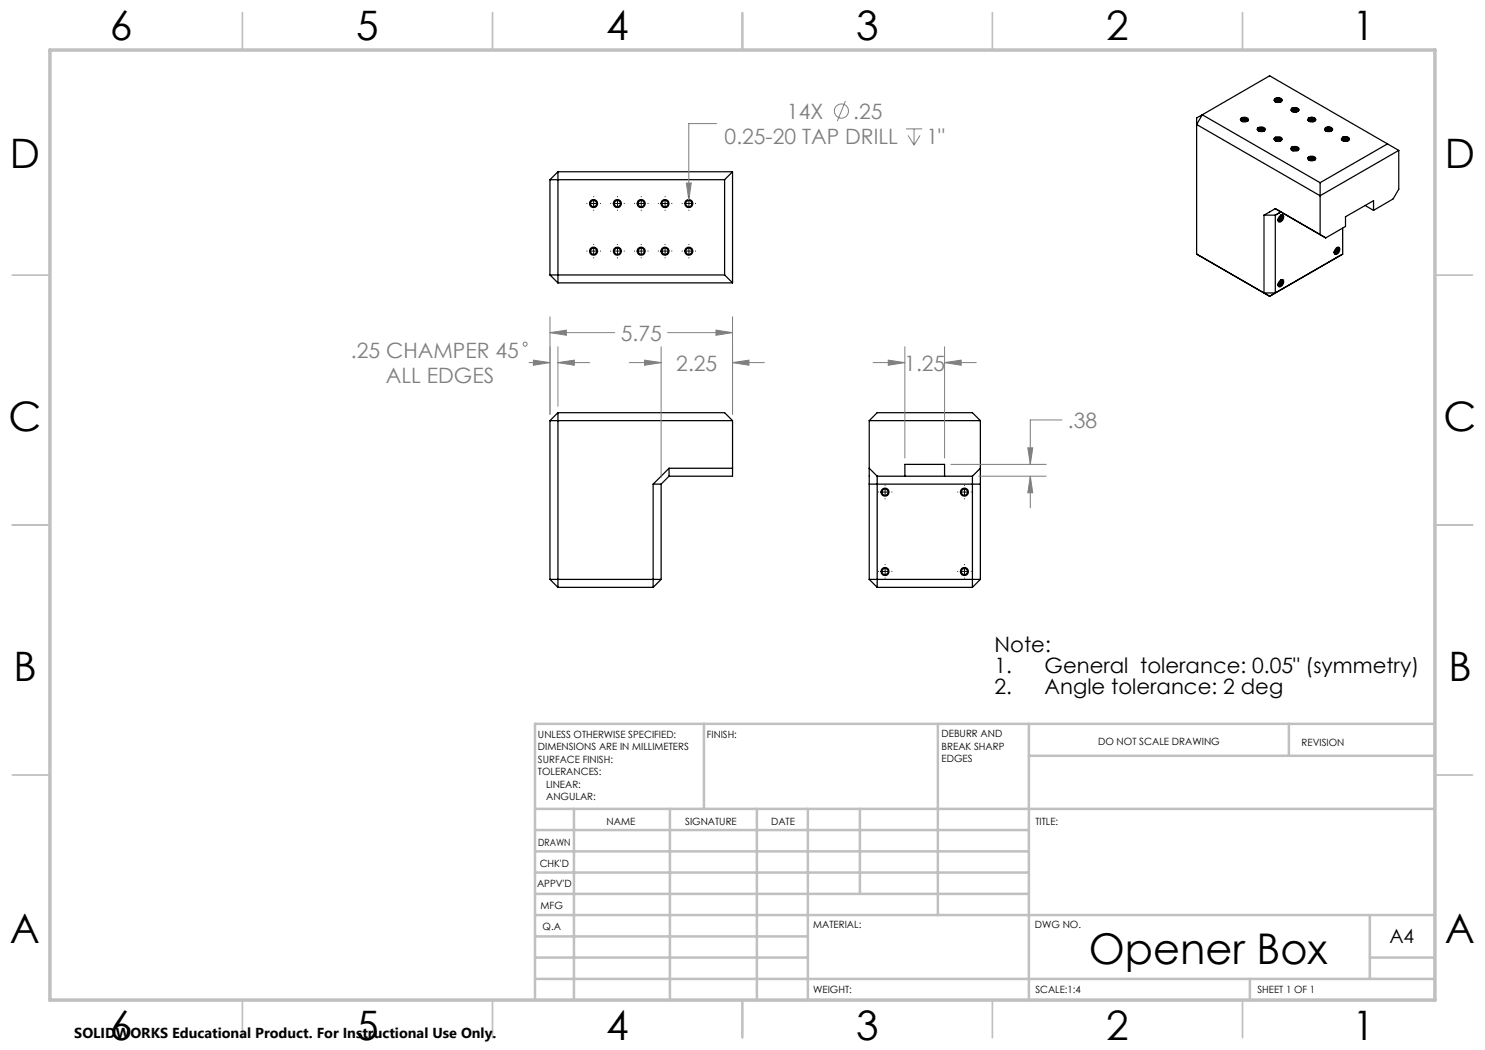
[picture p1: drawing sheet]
<svg xmlns="http://www.w3.org/2000/svg" width="297mm" height="210mm" viewBox="0 0 297 210" stroke-linecap="round" stroke-linejoin="round" font-family="sans-serif">
<g fill="none" stroke="#000" stroke-width=".25">
<path d="M255 19.8a.92 .92 0 0 1 1.4 .3 .93 .93 0 0 1-1.6-.1zM255.1 19.7l.2-.1a.9 .9 0 0 1 1.1 .5M255.1 19.7l.1 .2M255.2 19.9l.7-.1a.39 .39 0 0 1 .3 .5 .72 .72 0 0 0-1.2 0M255.2 19.9h.7l.3 .4M255.2 19.9h.1M110 35.9v19.1M110 35.9h34.9M111.6 34.4v22.2M111.6 34.4l-1.6 1.5M111.6 34.4h34.9M144.9 35.9v19.1"/>
<path d="M146.5 34.4v22.2M146.5 34.4l-1.6 1.5M240.5 23l-1.2 1.9 24.7 14.2 15.8-9M240.5 23l23.5 13.5M240.5 23l13.4-7.8 25.9 14.9M240.5 23l-1.2 .6v27.2M248.2 23.7a.92 .92 0 0 1 1.5 .3 .9 .9 0 0 1-1.6-.1zM248.3 24.2a.73 .73 0 0 1 1.2 0l-.4-.3-.5 .1-.3 .2M248.3 23.6l-.2 .3M248.3 23.6l.1 .1M248.4 23.8l.8-.1 .5 .3M248.4 23.7l-.2 .3 .2 .3"/>
<path d="M248.4 23.8l-.2 .3M248.4 23.7v.1M248.5 24.3l.4-.1 .4 .1M249.3 24.3h.1M249.4 24.3l-.5-.2-.5 .2M251.6 25.6a.94 .94 0 0 1 1.4 .3 .93 .93 0 0 1-1.5-.1zM251.7 25.5l-.2 .4M251.7 26.1a.65 .65 0 0 1 .6-.3 .65 .65 0 0 1 .5 .4l-.3-.3-.8 .2M251.7 25.5l.1 .2M251.8 25.7l.8-.1 .4 .4M251.8 25.7l-.2 .3 .2 .2M251.8 25.7l-.2 .3"/>
<path d="M251.8 25.7h.1M251.8 26.2l.4-.1 .5 .1M252.7 26.2h.1M252.8 26.2l-.6-.1-.4 .1M254.9 20.1l.2-.1 .5-.1 .8 .3M255 28a.73 .73 0 0 1 1.2 .1l-.3-.3-.5 .1-.3 .2M255 20.3l.6-.2 .6 .2M255.1 27.5a.9 .9 0 0 1 1.3 .4 .93 .93 0 0 1-1.6-.1zM255.1 27.5l-.3 .3M255.1 27.5l.1 .1M255.2 27.7l.1-.1a.96 .96 0 0 1 1.1 .3M255.2 27.6l-.2 .3 .1 .3 .5-.2 .5 .1-.9 .1"/>
<path d="M255.2 27.7l-.2 .3M255.2 20.4h.8M255.2 27.6v.1M255.2 20.4l.7 .1M258.2 29.6a.98 .98 0 0 1 1.6 .2 1 1 0 0 1-1.6 0zM258.2 22.1l.2-.2 .6-.1 .7 .3M258.3 21.7a.94 .94 0 0 1 1.5 .3 .93 .93 0 0 1-1.6-.1zM258.4 22.3a.78 .78 0 0 1 1.2 0M258.4 29.4l-.2 .4M258.4 21.7l.9-.1 .5 .4M258.4 22.3l.2-.2 .4-.1 .5 .3M258.4 29.4l.2 .2"/>
<path d="M258.4 21.7v.2h.2M258.4 21.7l.2 .1M258.5 22.3l.9 .1M258.6 29.6h.7l.5 .2M258.6 29.6a.3 .3 0 0 0-.1 .5l.5-.2 .5 .2M258.6 29.6l-.2 .3M258.6 21.8h.6l.4 .2v.3M258.6 21.9l.6-.1 .4 .4M258.6 21.8v.1M258.6 22.4h.7M259.4 30.1l-.4-.1-.4 .2M259.4 30.1h.1"/>
<path d="M259.6 30a.65 .65 0 0 0-.6-.4 .65 .65 0 0 0-.6 .4l.8-.2 .4 .2M261.6 24.1l.2-.3h.6l.7 .3M261.6 31.5a.94 .94 0 0 1 1.5 .2 .9 .9 0 0 1-1.6-.1zM261.7 23.7a.92 .92 0 0 1 1.4 .3 .93 .93 0 0 1-1.6-.1zM261.8 32a.7 .7 0 0 1 1.2 0l-.4-.3h-.5l-.3 .3M261.8 31.4l-.3 .3M261.8 23.6h.8l.5 .3M261.8 31.4l.1 .1M261.8 23.6v.2h.1M261.8 23.6l.1 .1M261.9 31.6l.7-.1 .5 .3M261.9 31.5l-.2 .3 .2 .3"/>
<path d="M261.9 31.5l-.2 .4M261.9 23.7h.5l.4 .1 .1 .4a.78 .78 0 0 0-1.2 0l.7-.2 .5 .2M261.9 24.3l.2-.1 .6 .1M261.9 23.8h.7l.4 .4M261.9 23.7v.1M262 24.3h.7M262.8 32.1h.1M262.8 32.1l-.4-.1-.4 .1M262.9 32l-.5-.1-.5 .2M264 36.5v10.4M265 26l.1-.2 .6-.1 .8 .3M265 25.6a.94 .94 0 0 1 1.5 .3 .93 .93 0 0 1-1.6-.1z"/>
<path d="M265.1 25.5h.9l.5 .4M265.1 25.5v.3l.2-.1M265.1 25.5l.2 .2M265.3 26.2l.2-.1 .6 .1M265.3 25.7l.4-.1 .5 .1 .1 .5a.78 .78 0 0 0-1.2 0l.6-.2 .6 .2M265.3 25.7h.7l.3 .4M265.3 25.7h.1M265.3 26.2l.7 .1M268.3 27.6a.98 .98 0 0 1 1.6 .3 .93 .93 0 0 1-1.6-.1zM268.3 27.9l.5-.3h.3l.6 .2 .1 .2M268.5 28.1l.6-.2 .5 .2M268.5 27.5l.6-.1a.73 .73 0 0 1 .8 .5"/>
<path d="M268.5 27.5v.2h.1M268.5 27.5l.1 .1M268.6 27.6h.5a.46 .46 0 0 1 .6 .5l-.6-.3-.5 .1-.1 .2M268.6 28.2l.5-.1 .4 .1M268.6 27.7l.5-.1 .4 .2 .2 .2M268.6 27.6v.1M268.7 28.2h.7M277.5 28.8l-13.5 7.7M279.8 30.1v7.7l-1.2 2-3.9 2.3M110 55h34.9M110 55l1.6 1.6M111.6 56.6h34.9"/>
<path d="M117.9 40.7v.1M117.9 40.7h.2M117.9 50.2h.2M122.7 40.7v.1M122.7 40.7h.1M122.7 50.2h.1M127.5 40.7h.1M127.5 50.2h.1M132.2 40.7h.2M132.2 50.2h.2M137 40.7h.1M137 50.2h.1"/>
<path d="M144.9 55l1.6 1.6M239.3 50.8l14.6 8.5M239.3 50.8l1.2 .7M252.8 43v15.6M252.8 43h2.3M252.8 58.6h2.3M252.8 58.6l1.1 .7M255.1 41.7l8.9 5.2M255.1 41.7l-2.3 1.3M255.1 41.7l1.1 .7M255.1 43v15.6M255.1 58.6l-1.2 .7"/>
<path d="M255.7 43.9l-.1 .1M255.7 56.9l-.1 .1M255.7 43.7v.2M255.7 56.6v.3M255.9 56.2a.44 .44 0 0 1 .7-.2 .44 .44 0 0 1 .1 .6 .68 .68 0 0 1-1 .6v-.6zM256 43.1a.41 .41 0 0 1 .6 0 .41 .41 0 0 1 .1 .6 .62 .62 0 0 1-.4 .6 .62 .62 0 0 1-.7-.1l.1-.7zM256.2 43.1l-.2 .5-.3 .3M256.2 56l-.2 .5-.3 .4M256.2 43l-.2 .6-.3 .3M256.2 56l-.2 .6-.3 .3M256.2 42.4l8.9 5.2M256.2 42.4l-1.1 .6"/>
<path d="M256.3 43a.76 .76 0 0 1-.7 1.1 .63 .63 0 0 0 .7-.3 .63 .63 0 0 0-.1-.8l-.1 .1M256.3 56a.77 .77 0 0 1-.7 1 .63 .63 0 0 0 .7-.2 .63 .63 0 0 0-.1-.8h-.1M256.5 43a.96 .96 0 0 1-.8 1.3M256.5 55.9a.96 .96 0 0 1-.8 1.3M264 46.9l1.1 .7M266.9 50.4l-.1 .1M266.9 50.2v.2M267.3 49.6a.42 .42 0 0 1 .6 0 .42 .42 0 0 1 0 .6 .6 .6 0 0 1-.4 .6 .6 .6 0 0 1-.7-.2v-.3zM267.4 49.5v.4l-.5 .5M267.5 49.5a.76 .76 0 0 1-.7 1 .69 .69 0 0 0 .7-.9h-.2l-.1 .5-.3 .3M267.8 49.5a.97 .97 0 0 1-.9 1.3M268.5 45.6v5.2"/>
<path d="M268.5 50.8l-13.4 7.8M268.5 50.8l-14.6 8.5M273 41.1l1.7 1M274.7 42.1v-2l-5.6 3.2v2l-4 2.3M110 84.1h36.5M110 84.1v31.8M111.6 82.5l-1.6 1.6M111.6 82.5v35M111.6 82.5h33.3l1.6 1.6M130.6 96.8v20.7M130.6 96.8h1.6M132.2 96.8v19.1"/>
<path d="M133.8 93.7h12.7M133.8 93.7v1.5M133.8 93.7l-3.2 3.1M133.8 95.2l-1.6 1.6M146.5 84.1v11.1h-12.7M173.8 96.8h22.3M173.8 84.1h22.3M173.8 84.1l1.6-1.6h19.1l1.6 1.6M173.8 93.7l1.6 1.5M173.8 84.1v31.8M175.4 95.2h19.1M175.4 95.2v22.3"/>
<path d="M176.2 98.4h.2M181 95.2v-2.3h7.9v2.3M192.1 98.4h.2M194.5 95.2v22.3M196.1 84.1v31.8M196.1 93.7l-1.6 1.5M110 115.9h22.2M110 115.9l1.6 1.6M111.6 117.5h19M132.2 115.9l-1.6 1.6M173.8 115.9h22.3M173.8 115.9l1.6 1.6"/>
<path d="M175.4 117.5h19.1M176.2 114.3h.2M192.1 114.3h.2M196.1 115.9l-1.6 1.6"/>
<circle cx="118.7" cy="40.7" r=".63"/>
<circle cx="118.7" cy="50.2" r=".63"/>
<circle cx="118.7" cy="40.7" r=".79"/>
<circle cx="118.7" cy="50.3" r=".79"/>
<circle cx="123.5" cy="40.7" r=".63"/>
<circle cx="123.5" cy="50.2" r=".63"/>
<circle cx="123.5" cy="50.3" r=".79"/>
<circle cx="123.5" cy="40.7" r=".79"/>
<circle cx="128.2" cy="40.7" r=".63"/>
<circle cx="128.2" cy="50.2" r=".63"/>
<circle cx="128.2" cy="40.7" r=".79"/>
<circle cx="128.2" cy="50.3" r=".79"/>
<circle cx="133" cy="40.7" r=".63"/>
<circle cx="133" cy="50.2" r=".63"/>
<circle cx="133" cy="40.7" r=".79"/>
<circle cx="133" cy="50.3" r=".79"/>
<circle cx="137.8" cy="40.7" r=".63"/>
<circle cx="137.8" cy="50.2" r=".63"/>
<circle cx="137.8" cy="50.3" r=".79"/>
<circle cx="137.8" cy="40.7" r=".79"/>
<circle cx="177" cy="98.4" r=".8"/>
<circle cx="177" cy="98.4" r=".62"/>
<circle cx="192.9" cy="98.4" r=".8"/>
<circle cx="192.9" cy="98.4" r=".62"/>
<circle cx="177" cy="114.3" r=".8"/>
<circle cx="177" cy="114.3" r=".62"/>
<circle cx="192.9" cy="114.3" r=".8"/>
<circle cx="192.9" cy="114.3" r=".62"/>
</g>
<g fill="none" stroke="#808080" stroke-width=".2">
<path d="M105.8 72.5h4.2M110 69.3v13.6M111.6 72.5l3.3-.5v1.1zM111.6 69.3v12M111.6 72.5h6.3"/>
<circle cx="105" cy="68.8" r=".41"/>
</g>
<g fill="none" stroke="#c0c0c0" stroke-width=".35">
<path d="M48.5 2.5v7.5M98.5 2.5v7.5M148.5 2.5v7.5M198.5 2.5v7.5M248.5 2.5v7.5M2.5 55h7.5M287 55h7.5M2.5 105h7.5M287 105h7.5M2.5 155h7.5M287 155h7.5M48.5 200v7.5"/>
<path d="M98.5 200v7.5M148.5 200v7.5M198.5 200v7.5M248.5 200v7.5"/>
</g>
<g fill="none" stroke="#c0c0c0" stroke-width=".5">
<path d="M140.8 144.8v17M187.6 144.8v38.2M205.8 144.8v55.2M205.8 151.2h81.2M257.8 144.8v6.4M287 144.8h-180v55.2M107 161.8h180M107 178.8h98.8M107 174.5h98.8M107 170.3h98.8M107 166h98.8M114.8 161.8v38.2"/>
<path d="M134 161.8v38.2M151.4 161.8v38.2M161.6 161.8v38.2M172 161.8v17M107 195.8h180M107 191.5h54.6M107 187.3h54.6M107 183h180M250 195.8v4.2M274 191.5h13M274 183v12.8"/>
</g>
<path d="M10 10h277v190h-277z" fill="none" stroke="#c0c0c0" stroke-width=".7"/>
<path d="M111.6 72.5l3.3-.5v1.1z" fill="#808080"/>
<path d="M106.7 72l3.3 .5-3.3 .6z" fill="none" stroke="#808080" stroke-width=".2"/>
<path d="M106.7 72l3.3 .5-3.3 .6z" fill="#808080"/>
<path d="M110 66.5l3.3-.5v1.1zM110 63.4v19.5M110 66.5h12.9M133.5 66.5h13M146.5 63.4v19.5" fill="none" stroke="#808080" stroke-width=".2"/>
<path d="M110 66.5l3.3-.5v1.1z" fill="#808080"/>
<path d="M143.2 66l3.3 .5-3.3 .6z" fill="none" stroke="#808080" stroke-width=".2"/>
<path d="M143.2 66l3.3 .5-3.3 .6z" fill="#808080"/>
<path d="M125.9 72.5h6.3M128.9 72l3.3 .5-3.3 .6zM132.2 69.3v26.3M146.5 69.3v13.6M146.5 72.5h6.4" fill="none" stroke="#808080" stroke-width=".2"/>
<path d="M128.9 72l3.3 .5-3.3 .6z" fill="#808080"/>
<path d="M146.5 72.5l3.3-.5v1.1z" fill="none" stroke="#808080" stroke-width=".2"/>
<path d="M146.5 72.5l3.3-.5v1.1z" fill="#808080"/>
<path d="M174.6 72.5h6.4M177.7 72l3.3 .5-3.3 .6zM181 69.3v22.3M188.9 69.3v22.3M188.9 72.5h6.4" fill="none" stroke="#808080" stroke-width=".2"/>
<path d="M177.7 72l3.3 .5-3.3 .6z" fill="#808080"/>
<path d="M188.9 72.5l3.3-.5v1.1z" fill="none" stroke="#808080" stroke-width=".2"/>
<path d="M188.9 72.5l3.3-.5v1.1z" fill="#808080"/>
<path d="M190.2 92.9h19M195.8 95.2h13.4M205.6 89.6h1l-.5 3.3zM206.1 95.2v6.4M212.4 84h-6.3v8.9" fill="none" stroke="#808080" stroke-width=".2"/>
<path d="M205.6 89.6h1l-.5 3.3z" fill="#808080"/>
<path d="M206.1 95.2l.5 3.4h-1z" fill="none" stroke="#808080" stroke-width=".2"/>
<path d="M206.1 95.2l.5 3.4h-1z" fill="#808080"/>
<g fill="none" stroke="#808080" stroke-width=".2">
<path d="M137.3 36.6h1l-.5 3.3zM143.3 24.7h-5.5v15.2M169.1 20.2l-1.6 4M181.2 25.8h3.2M181.6 27.1l1.2 1.9M182.8 25.8v3.2M184 27.1l-1.2 1.9"/>
<circle cx="168.3" cy="22.2" r="1.41"/>
</g>
<g fill="none" stroke="#000" stroke-width=".2" stroke-dasharray="15.2 1.3 1.3 1.3" stroke-linecap="butt">
<path d="M175.8 98.4h-.2M177 98.4v-.6M177 98.4h-.6M177 98.4v.6M177 98.4h.7M177 97.1v-.1M177 99.7v.1M178.3 98.4h.2M191.6 98.4h-.1M192.9 98.4v-.6M192.9 98.4h-.6M192.9 98.4v.6"/>
<path d="M192.9 98.4h.6M192.9 97.1v-.1M192.9 99.7v.1M194.2 98.4h.1M175.8 114.3h-.2M177 114.3v-.7M177 114.3h-.6M177 114.3v.6M177 114.3h.7M177 113v-.1M177 115.6v.1M178.3 114.3h.2"/>
<path d="M191.6 114.3h-.1M192.9 114.3v-.7M192.9 114.3h-.6M192.9 114.3v.6M192.9 114.3h.6M192.9 113v-.1M192.9 115.6v.1M194.2 114.3h.1"/>
</g>
<path d="M137.3 36.6h1l-.5 3.3z" fill="#808080"/>
<g fill="none" stroke="#000" stroke-width=".2" stroke-dasharray="15.2 1.3 1.3 1.3" stroke-linecap="butt">
<path d="M118.7 39.4v-.1M123.5 39.4v-.1M128.3 39.4v-.1M133 39.4v-.1M137.8 39.4v-.1M117.5 40.7h-.2M117.5 50.2h-.2M118.7 40.7v-.6M118.7 40.7h-.6M118.7 40.7v.6M118.7 40.7h.7M118.7 42v.1"/>
<path d="M118.7 50.2v-.6M118.7 50.2h-.6M118.7 50.2v.7M118.7 50.2h.7M118.7 48.9v-.1M118.7 51.5v.1M120 40.7h.2M120 50.2h.2M122.2 40.7h-.1M122.2 50.2h-.1M123.5 40.7v-.6M123.5 40.7h-.6"/>
<path d="M123.5 40.7v.6M123.5 40.7h.6M123.5 42v.1M123.5 50.2v-.6M123.5 50.2h-.6M123.5 50.2v.7M123.5 50.2h.6M123.5 48.9v-.1M123.5 51.5v.1M124.8 40.7h.1M124.8 50.2h.1M127 40.7h-.2"/>
<path d="M127 50.2h-.2M128.3 40.7v-.6M128.3 40.7h-.7M128.3 40.7v.6M128.3 40.7h.6M128.3 42v.1M128.3 50.2v-.6M128.3 50.2h-.7M128.3 50.2v.7M128.3 50.2h.6M128.3 48.9v-.1M128.3 51.5v.1"/>
<path d="M129.5 40.7h.2M129.5 50.2h.2M131.7 40.7h-.1M131.7 50.2h-.1M133 40.7v-.6M133 40.7h-.6M133 40.7v.6M133 40.7h.7M133 42v.1M133 50.2v-.6M133 50.2h-.6M133 50.2v.7"/>
<path d="M133 50.2h.7M133 48.9v-.1M133 51.5v.1M134.3 40.7h.1M134.3 50.2h.1M136.5 40.7h-.1M136.5 50.2h-.1M137.8 40.7v-.6M137.8 40.7h-.7M137.8 40.7v.6M137.8 40.7h.6M137.8 42v.1"/>
<path d="M137.8 50.2v-.6M137.8 50.2h-.7M137.8 50.2v.7M137.8 50.2h.6M137.8 48.9v-.1M137.8 51.5v.1M139.1 40.7h.1M139.1 50.2h.1"/>
</g>
<text font-size="8.5" x="217.7" y="192.7">Opener Box</text>
<g font-size="8.1">
<text x="22" y="8">6</text>
<text x="71.2" y="8">5</text>
<text x="121.2" y="8">4</text>
<text x="171.2" y="8">3</text>
<text x="221.2" y="8">2</text>
<text x="270.5" y="8">1</text>
<text x="2" y="33.6">D</text>
<text x="289" y="33.6">D</text>
<text x="1.7" y="86.1">C</text>
<text x="288.7" y="86.1">C</text>
<text x="2.7" y="136.1">B</text>
<text x="289.7" y="136.1">B</text>
<text x="2" y="188.6">A</text>
<text x="289" y="188.6">A</text>
<text x="22" y="208">6</text>
<text x="71.2" y="208">5</text>
<text x="121.2" y="208">4</text>
<text x="171.2" y="208">3</text>
<text x="221.2" y="208">2</text>
<text x="270.5" y="208">1</text>
</g>
<g font-size="4.2" fill="#808080">
<text x="157.4" y="23.7">14X</text>
<text x="170.6" y="23.7">.25</text>
<text x="144.9" y="28.8">0.25-20 TAP DRILL</text>
<text x="185.3" y="28.8">1&quot;</text>
<text x="70.2" y="71.6">.25 CHAMPER 45</text>
<text x="124.1" y="68.1">5.75</text>
<text x="77.1" y="76.7">ALL EDGES</text>
<text x="135.3" y="74.1">2.25</text>
<text x="180.9" y="74.1">1.25</text>
<text x="213.6" y="85.6">.38</text>
</g>
<g font-size="4.2">
<text x="198.9" y="130.4">Note:</text>
<text x="198.9" y="134.6">1.</text>
<text x="208.9" y="134.6">General tolerance: 0.05&quot; (symmetry)</text>
<text x="198.9" y="138.8">2.</text>
<text x="208.9" y="138.8">Angle tolerance: 2 deg</text>
</g>
<text font-size="3.9" x="277.9" y="188.5">A4</text>
<text font-size="2.9" x="14.9" y="207.6">SOLIDWORKS Educational Product. For Instructional Use Only.</text>
<g font-size="2">
<text x="107.6" y="147.6">UNLESS OTHERWISE SPECIFIED:</text>
<text x="141.4" y="147.6">FINISH:</text>
<text x="188.3" y="147.5">DEBURR AND</text>
<text x="188.3" y="150">BREAK SHARP</text>
<text x="219.6" y="149">DO NOT SCALE DRAWING</text>
<text x="260.3" y="149.2">REVISION</text>
<text x="107.6" y="150.1">DIMENSIONS ARE IN MILLIMETERS</text>
<text x="107.6" y="152.6">SURFACE FINISH:</text>
<text x="107.6" y="155.1">TOLERANCES:</text>
<text x="188.3" y="152.5">EDGES</text>
<text x="109.2" y="157.6">LINEAR:</text>
<text x="109.2" y="160.1">ANGULAR:</text>
<text x="121.3" y="165">NAME</text>
<text x="137" y="164.9">SIGNATURE</text>
<text x="154.2" y="164.9">DATE</text>
<text x="207.1" y="164.9">TITLE:</text>
<text x="107.6" y="169.1">DRAWN</text>
<text x="107.9" y="173.3">CHK'D</text>
<text x="107.4" y="177.4">APPV'D</text>
<text x="108.1" y="181.8">MFG</text>
<text x="108.5" y="186">Q.A</text>
<text x="162.6" y="185.5">MATERIAL:</text>
<text x="207" y="185.5">DWG NO.</text>
<text x="162.6" y="198.5">WEIGHT:</text>
<text x="207.1" y="198.6">SCALE:1:4</text>
<text x="251.5" y="198.6">SHEET 1 OF 1</text>
</g>
</svg>
